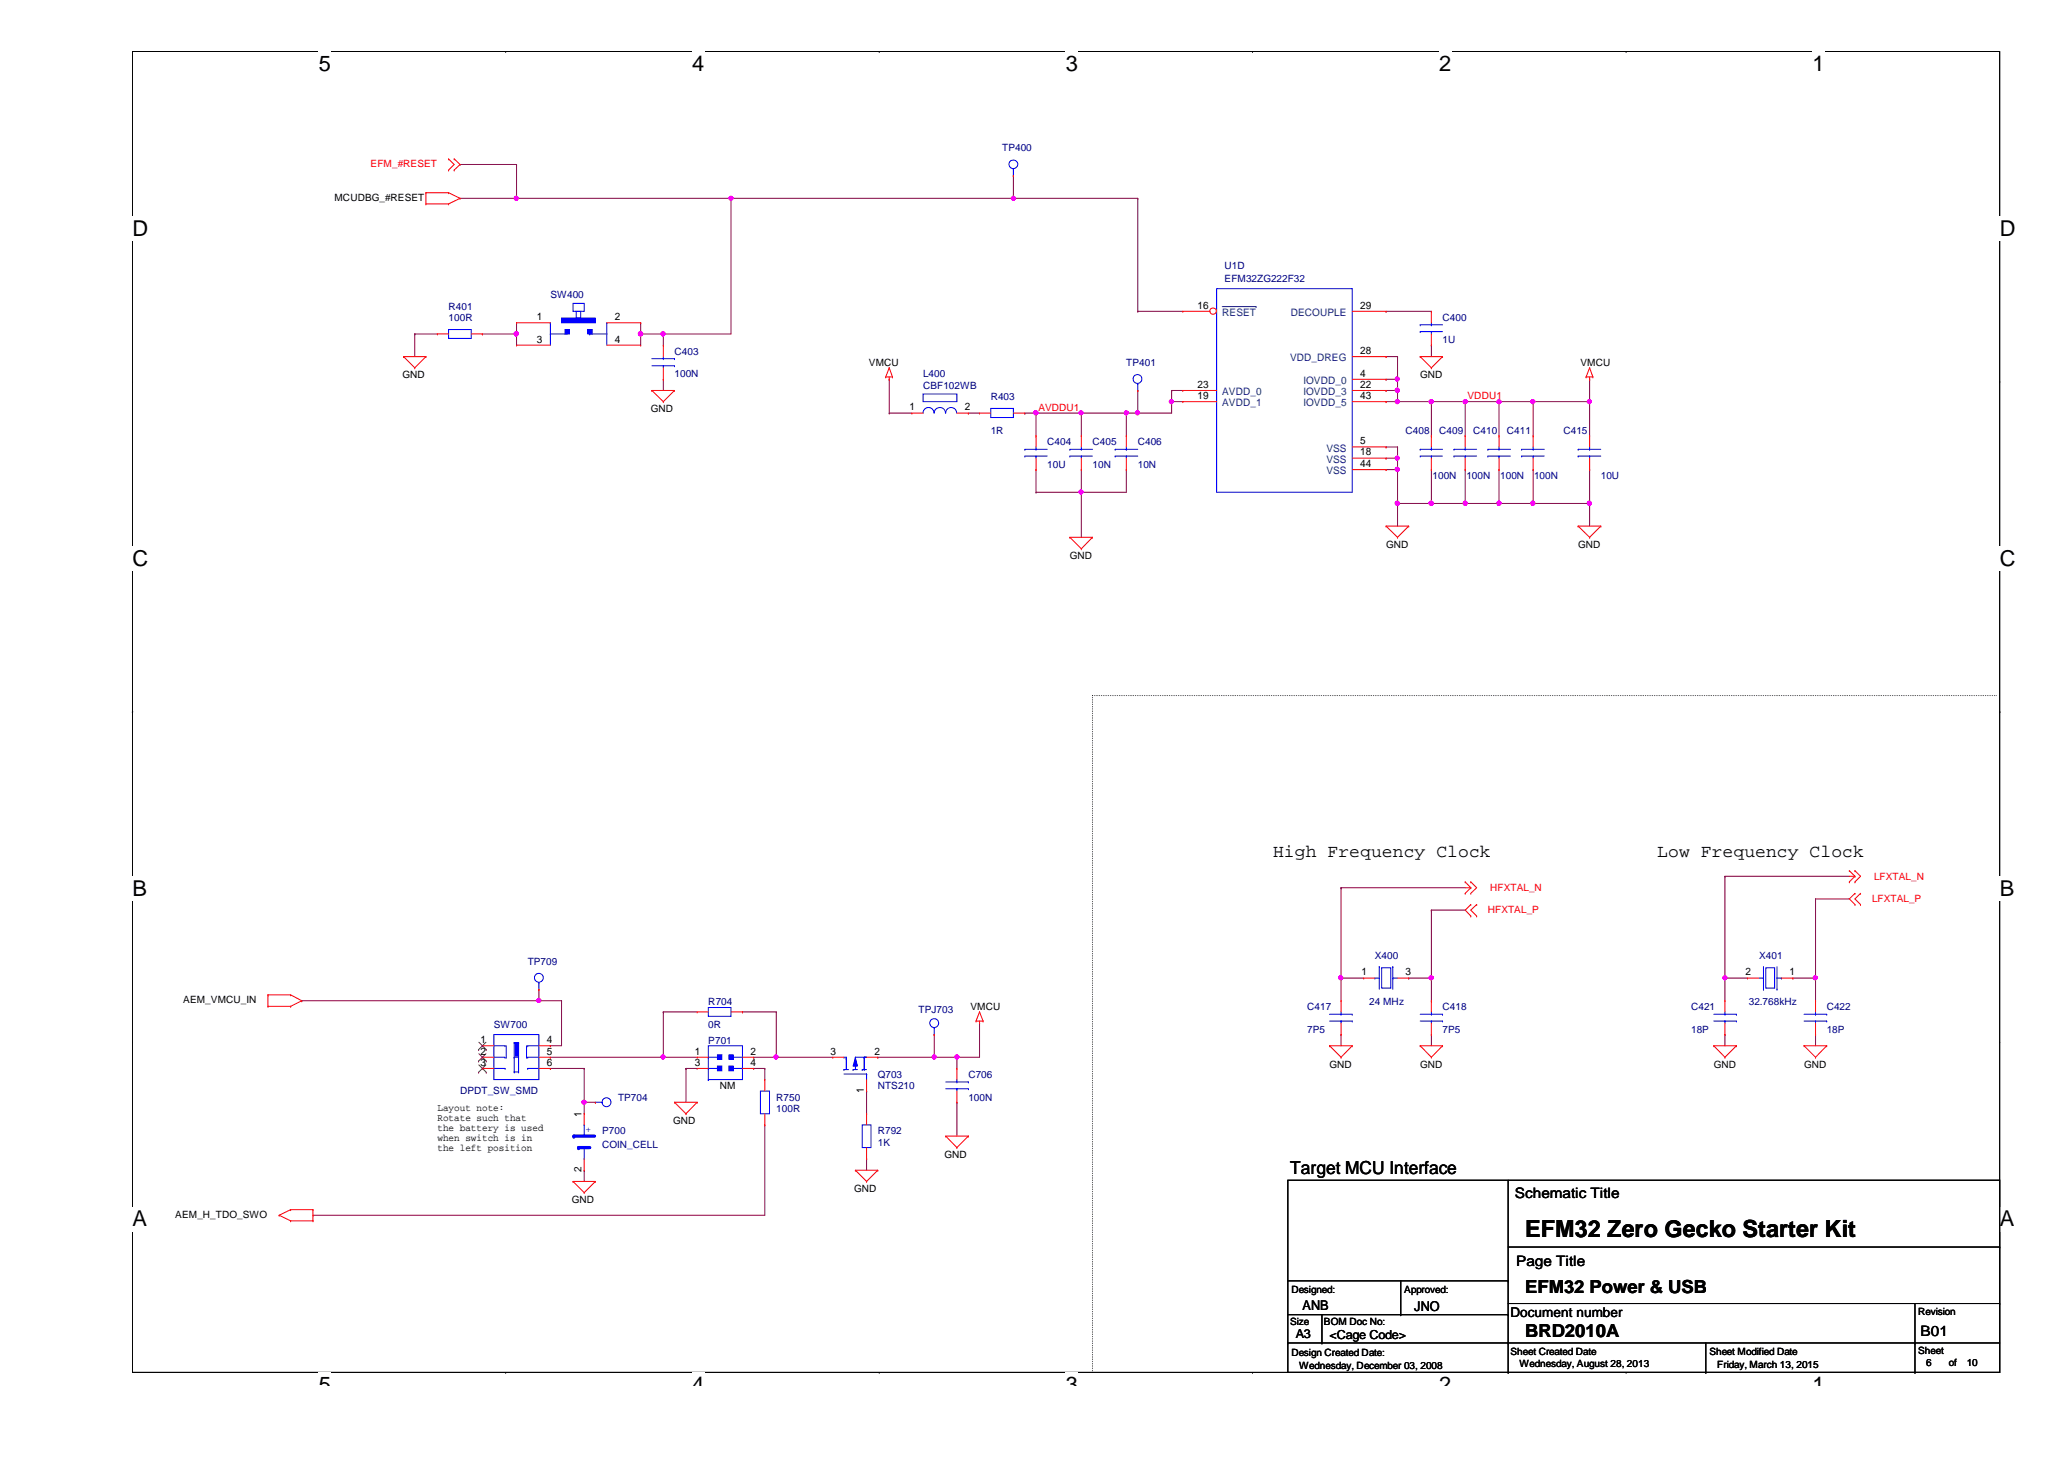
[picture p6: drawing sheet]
<svg xmlns="http://www.w3.org/2000/svg" width="297mm" height="210mm" viewBox="0 0 297 210" stroke-linecap="round" stroke-linejoin="round" font-family="sans-serif">
<path d="M19.1 7.4h268.7v190h-268.7z" fill="none" stroke="#000" stroke-width=".14"/>
<g fill="#fff">
<path d="M45.9 7.4h1.7v3.5h-1.7z"/>
<path d="M45.9 197.4h1.7v2h-1.7z"/>
</g>
<path d="M72.8 7.4h.1M72.8 197.4h.1" fill="none" stroke="#000" stroke-width=".14"/>
<g fill="#fff">
<path d="M99.6 7.4h1.7v3.5h-1.7z"/>
<path d="M99.6 197.4h1.7v2h-1.7z"/>
</g>
<path d="M126.5 7.4h.1M126.5 197.4h.1" fill="none" stroke="#000" stroke-width=".14"/>
<g fill="#fff">
<path d="M153.4 7.4h1.7v3.5h-1.7z"/>
<path d="M153.4 197.4h1.7v2h-1.7z"/>
</g>
<path d="M180.3 7.4h.1M180.3 197.4h.1" fill="none" stroke="#000" stroke-width=".14"/>
<g fill="#fff">
<path d="M207.1 7.4h1.7v3.5h-1.7z"/>
<path d="M207.1 197.4h1.7v2h-1.7z"/>
</g>
<path d="M234 7.4h.1M234 197.4h.1" fill="none" stroke="#000" stroke-width=".14"/>
<g fill="#fff">
<path d="M260.9 7.4h1.7v3.5h-1.7z"/>
<path d="M260.9 197.4h1.7v2h-1.7z"/>
<path d="M19.1 31.2h2.2v3.4h-2.2z"/>
<path d="M287.8 31.2h2.2v3.4h-2.2z"/>
<path d="M19.1 78.7h2.2v3.4h-2.2z"/>
<path d="M287.8 78.7h2.2v3.4h-2.2z"/>
</g>
<path d="M19.1 54.9h.1M287.8 54.9h.1" fill="none" stroke="#000" stroke-width=".14"/>
<g fill="#fff">
<path d="M19.1 126.2h2v3.4h-2z"/>
<path d="M287.8 126.2h2.1v3.4h-2.1z"/>
</g>
<path d="M19.1 102.4h.1M287.8 102.4h.1" fill="none" stroke="#000" stroke-width=".14"/>
<g fill="#fff">
<path d="M19.1 173.7h2v3.4h-2z"/>
<path d="M287.8 173.7h2.1v3.4h-2.1z"/>
</g>
<path d="M19.1 149.9h.1M287.8 149.9h.1" fill="none" stroke="#000" stroke-width=".14"/>
<path d="M157.2 100.1v97.3M157.2 100.1h130.1M287.3 100.1h.1M157.2 197.4h.1" fill="none" stroke="#000" stroke-width=".14" stroke-dasharray="0 .3"/>
<path d="M59.7 48h.1M59.7 48v3.3M92.2 48h.1M92.2 48v1.7M92.2 48h3.3M95.5 48h.1M95.5 48v1.7" fill="none" stroke="#800040" stroke-width=".14"/>
<circle cx="92.2" cy="48" r=".32" fill="#f0f"/>
<circle cx="92.2" cy="48" r=".32" fill="none" stroke="#f0f" stroke-width=".14"/>
<path d="M74.3 48h.1M74.3 48v1.7M92.2 46.4h.1M92.2 46.4v1.6M95.5 54.6h.1M95.5 48h.1M95.5 54.6v1.6M95.5 48h9.7" fill="none" stroke="#800040" stroke-width=".14"/>
<circle cx="95.4" cy="48" r=".31" fill="#f0f"/>
<circle cx="95.4" cy="48" r=".31" fill="none" stroke="#f0f" stroke-width=".14"/>
<path d="M66.2 28.5h8.1M74.3 28.5h.1M59.7 48h.1M59.7 48h3.2M69.4 48h.1M69.4 48h4.9" fill="none" stroke="#800040" stroke-width=".14"/>
<circle cx="74.3" cy="48" r=".31" fill="#f0f"/>
<circle cx="74.3" cy="48" r=".31" fill="none" stroke="#f0f" stroke-width=".14"/>
<path d="M74.3 46.4h.1M74.3 46.4v1.6M193 127.7h.1M193 127.7v13" fill="none" stroke="#800040" stroke-width=".14"/>
<circle cx="193" cy="140.7" r=".3" fill="#f0f"/>
<circle cx="193" cy="140.7" r=".3" fill="none" stroke="#f0f" stroke-width=".14"/>
<g fill="none" stroke="#800040" stroke-width=".14">
<path d="M206 130.9h.1M206 130.9v13.1M193 140.7h.1M193 148.8h.1M193 140.7v3.3M193 148.8v1.7M193 140.7h3.3M202.7 140.7h.1M202.7 140.7h3.3M206 140.7h.1M206 148.8h.1M206 148.8v1.7"/>
<path d="M248.2 148.8h.1M248.2 140.7h.1M248.2 140.7v3.3M248.2 148.8v1.7M261.3 140.7h.1M261.3 148.8h.1M261.3 140.7v3.3M261.3 148.8v1.7"/>
</g>
<circle cx="206" cy="140.7" r=".31" fill="#f0f"/>
<circle cx="206" cy="140.7" r=".31" fill="none" stroke="#f0f" stroke-width=".14"/>
<path d="M261.3 129.3v11.4M261.3 140.7h.1" fill="none" stroke="#800040" stroke-width=".14"/>
<circle cx="261.2" cy="140.7" r=".3" fill="#f0f"/>
<circle cx="261.2" cy="140.7" r=".3" fill="none" stroke="#f0f" stroke-width=".14"/>
<path d="M248.2 126.1h.1M248.2 126.1h17.9M248.2 126.1v14.6M261.3 129.3h.1M261.3 129.3h4.8M248.2 140.7h.1" fill="none" stroke="#800040" stroke-width=".14"/>
<circle cx="248.2" cy="140.7" r=".3" fill="#f0f"/>
<circle cx="248.2" cy="140.7" r=".3" fill="none" stroke="#f0f" stroke-width=".14"/>
<g fill="none" stroke="#800040" stroke-width=".14">
<path d="M168.6 57.8h.1M168.6 57.8v1.6M206 57.8h.1M206 57.8v4.9M210.9 57.8h.1M210.9 57.8v4.9M215.7 57.8h.1M215.7 57.8v4.9M220.6 57.8h.1M220.6 57.8v4.9M155.6 70.8h.1M155.6 70.8h6.5"/>
<path d="M155.6 70.8v6.5M206 67.6h.1M206 67.6v4.8M228.8 72.4h.1M228.8 72.4v3.3M193 127.7h.1M193 127.7h17.9M206 130.9h.1M206 130.9h4.9M248.2 140.7h.1M248.2 140.7h3.3M258 140.7h.1"/>
<path d="M258 140.7h3.3"/>
</g>
<circle cx="228.7" cy="72.4" r=".31" fill="#f0f"/>
<circle cx="228.7" cy="72.4" r=".31" fill="none" stroke="#f0f" stroke-width=".14"/>
<path d="M206 57.8h.1M206 57.8h4.9" fill="none" stroke="#800040" stroke-width=".14"/>
<circle cx="210.9" cy="57.8" r=".3" fill="#f0f"/>
<circle cx="210.9" cy="57.8" r=".3" fill="none" stroke="#f0f" stroke-width=".14"/>
<path d="M149.1 59.4h.1M149.1 59.4h6.5M155.6 59.4h.1M155.6 59.4v3.3M210.9 57.8h.1M210.9 57.8h4.8" fill="none" stroke="#800040" stroke-width=".14"/>
<circle cx="155.6" cy="59.4" r=".3" fill="#f0f"/>
<circle cx="155.6" cy="59.4" r=".3" fill="none" stroke="#f0f" stroke-width=".14"/>
<circle cx="149.1" cy="59.4" r=".31" fill="#f0f"/>
<circle cx="149.1" cy="59.4" r=".31" fill="none" stroke="#f0f" stroke-width=".14"/>
<path d="M162.1 59.4h.1M162.1 59.4v3.3M163.7 56.2h.1M163.7 56.2v3.2" fill="none" stroke="#800040" stroke-width=".14"/>
<circle cx="163.7" cy="59.4" r=".3" fill="#f0f"/>
<circle cx="163.7" cy="59.4" r=".3" fill="none" stroke="#f0f" stroke-width=".14"/>
<path d="M128 54.6h.1M128 59.4h.1M128 59.4h3.2M128 54.6v4.8M139.4 59.4h.1M139.4 59.4h1.6M155.6 59.4h.1M155.6 59.4h6.5M149.1 70.8h.1M149.1 70.8h6.5M162.1 67.6h.1M162.1 67.6v3.2" fill="none" stroke="#800040" stroke-width=".14"/>
<circle cx="155.6" cy="70.8" r=".3" fill="#f0f"/>
<circle cx="155.6" cy="70.8" r=".3" fill="none" stroke="#f0f" stroke-width=".14"/>
<path d="M220.6 57.8h.1M220.6 57.8h8.2M149.1 67.6h.1M149.1 67.6v3.2M155.6 67.6h.1M155.6 67.6v3.2M206 72.4h.1M210.9 67.6h.1M210.9 67.6v4.8h-4.9" fill="none" stroke="#800040" stroke-width=".14"/>
<circle cx="210.9" cy="72.4" r=".31" fill="#f0f"/>
<circle cx="210.9" cy="72.4" r=".31" fill="none" stroke="#f0f" stroke-width=".14"/>
<path d="M215.7 67.6h.1M215.7 72.4h.1M215.7 67.6v4.8M215.7 72.4h4.9" fill="none" stroke="#800040" stroke-width=".14"/>
<circle cx="220.6" cy="72.4" r=".31" fill="#f0f"/>
<circle cx="220.6" cy="72.4" r=".31" fill="none" stroke="#f0f" stroke-width=".14"/>
<circle cx="215.7" cy="72.4" r=".31" fill="#f0f"/>
<circle cx="215.7" cy="72.4" r=".31" fill="none" stroke="#f0f" stroke-width=".14"/>
<path d="M228.8 54.6h.1M228.8 54.6v3.2M220.6 67.6h.1M220.6 72.4h.1M220.6 67.6v4.8M220.6 72.4h8.2" fill="none" stroke="#800040" stroke-width=".14"/>
<circle cx="228.7" cy="57.8" r=".3" fill="#f0f"/>
<circle cx="228.7" cy="57.8" r=".3" fill="none" stroke="#f0f" stroke-width=".14"/>
<path d="M201.1 72.4h.1M201.1 72.4h4.9" fill="none" stroke="#800040" stroke-width=".14"/>
<circle cx="206" cy="72.4" r=".32" fill="#f0f"/>
<circle cx="206" cy="72.4" r=".32" fill="none" stroke="#f0f" stroke-width=".14"/>
<circle cx="201.1" cy="72.4" r=".31" fill="#f0f"/>
<circle cx="201.1" cy="72.4" r=".31" fill="none" stroke="#f0f" stroke-width=".14"/>
<path d="M215.7 57.8h.1M215.7 57.8h4.9" fill="none" stroke="#800040" stroke-width=".14"/>
<circle cx="220.6" cy="57.8" r=".3" fill="#f0f"/>
<circle cx="220.6" cy="57.8" r=".3" fill="none" stroke="#f0f" stroke-width=".14"/>
<circle cx="215.7" cy="57.8" r=".3" fill="#f0f"/>
<circle cx="215.7" cy="57.8" r=".3" fill="none" stroke="#f0f" stroke-width=".14"/>
<path d="M162.1 59.4h.1M162.1 59.4h1.6" fill="none" stroke="#800040" stroke-width=".14"/>
<circle cx="162.1" cy="59.4" r=".3" fill="#f0f"/>
<circle cx="162.1" cy="59.4" r=".3" fill="none" stroke="#f0f" stroke-width=".14"/>
<g fill="none" stroke="#800040" stroke-width=".14">
<path d="M105.2 28.5h.1M105.2 28.5v19.5M105.2 28.5h58.5M145.8 25.3h.1M145.8 28.5h.1M145.8 25.3v3.2M163.7 28.5h.1M163.7 28.5v16.3M147.5 59.4h.1M147.5 59.4h1.6M149.1 59.4h.1M149.1 59.4v3.3"/>
<path d="M163.7 59.4h.1M163.7 59.4h4.9M168.6 56.2h.1M168.6 56.2v1.6M228.8 57.8h.1M228.8 57.8v4.9M210.9 72.4h.1M210.9 72.4h4.8M228.8 67.6h.1M228.8 67.6v4.8"/>
</g>
<circle cx="145.8" cy="28.5" r=".3" fill="#f0f"/>
<circle cx="145.8" cy="28.5" r=".3" fill="none" stroke="#f0f" stroke-width=".14"/>
<path d="M201.1 67.6h.1M201.1 64.3h.1M201.1 65.9h.1M201.1 64.3v8.1" fill="none" stroke="#800040" stroke-width=".14"/>
<circle cx="201.1" cy="67.5" r=".3" fill="#f0f"/>
<circle cx="201.1" cy="67.5" r=".3" fill="none" stroke="#f0f" stroke-width=".14"/>
<circle cx="201.1" cy="65.9" r=".3" fill="#f0f"/>
<circle cx="201.1" cy="65.9" r=".3" fill="none" stroke="#f0f" stroke-width=".14"/>
<g fill="none" stroke="#800040" stroke-width=".14">
<path d="M199.5 44.8h.1M199.5 57.8h.1M199.5 56.2h.1M199.5 44.8h6.5M199.5 57.8h6.5M199.5 56.2h1.6M201.1 56.2h.1M201.1 57.8h.1M201.1 56.2v1.6M206 49.7h.1M206 49.7v1.6M199.5 64.3h.1"/>
<path d="M199.5 67.6h.1M199.5 65.9h.1M199.5 64.3h1.6M199.5 67.6h1.6M199.5 65.9h1.6M201.1 72.4h.1M201.1 72.4v3.3"/>
</g>
<circle cx="206" cy="57.8" r=".31" fill="#f0f"/>
<circle cx="206" cy="57.8" r=".31" fill="none" stroke="#f0f" stroke-width=".14"/>
<circle cx="201.1" cy="57.8" r=".3" fill="#f0f"/>
<circle cx="201.1" cy="57.8" r=".3" fill="none" stroke="#f0f" stroke-width=".14"/>
<path d="M201.1 54.6h.1M201.1 54.6v1.6" fill="none" stroke="#800040" stroke-width=".14"/>
<circle cx="201.1" cy="56.1" r=".31" fill="#f0f"/>
<circle cx="201.1" cy="56.1" r=".31" fill="none" stroke="#f0f" stroke-width=".14"/>
<circle cx="201.1" cy="54.5" r=".3" fill="#f0f"/>
<circle cx="201.1" cy="54.5" r=".3" fill="none" stroke="#f0f" stroke-width=".14"/>
<path d="M163.7 44.8h.1M163.7 44.8h6.5M168.6 57.8h.1M168.6 57.8h1.6M199.5 54.6h.1M199.5 51.3h.1M199.5 51.3h1.6M201.1 51.3h.1M201.1 51.3v3.3h-1.6" fill="none" stroke="#800040" stroke-width=".14"/>
<circle cx="168.6" cy="57.8" r=".3" fill="#f0f"/>
<circle cx="168.6" cy="57.8" r=".3" fill="none" stroke="#f0f" stroke-width=".14"/>
<path d="M168.6 56.2h.1M168.6 56.2h1.6M134.5 148.8h.1M134.5 148.8v3.3M137.7 152.1h.1M137.7 152.1v1.6M141 147.2h.1M141 147.2v4.9h-3.3" fill="none" stroke="#800040" stroke-width=".14"/>
<circle cx="134.5" cy="152.1" r=".3" fill="#f0f"/>
<circle cx="134.5" cy="152.1" r=".3" fill="none" stroke="#f0f" stroke-width=".14"/>
<path d="M84.1 158.6h.1M84.1 158.6v1.6M134.5 152.1h.1M134.5 152.1h3.2M84.1 168.4h.1M84.1 168.4v1.6" fill="none" stroke="#800040" stroke-width=".14"/>
<circle cx="137.7" cy="152.1" r=".3" fill="#f0f"/>
<circle cx="137.7" cy="152.1" r=".3" fill="none" stroke="#f0f" stroke-width=".14"/>
<path d="M95.5 152.1h.1M95.5 152.1h4.8M106.8 145.6h.1M106.8 145.6h4.9M111.7 145.6h.1M111.7 145.6v6.5" fill="none" stroke="#800040" stroke-width=".14"/>
<circle cx="111.7" cy="152.1" r=".3" fill="#f0f"/>
<circle cx="111.7" cy="152.1" r=".3" fill="none" stroke="#f0f" stroke-width=".14"/>
<path d="M95.5 145.6h.1M95.5 145.6h4.8M95.5 145.6v6.5" fill="none" stroke="#800040" stroke-width=".14"/>
<circle cx="95.4" cy="152.1" r=".3" fill="#f0f"/>
<circle cx="95.4" cy="152.1" r=".3" fill="none" stroke="#f0f" stroke-width=".14"/>
<g fill="none" stroke="#800040" stroke-width=".14">
<path d="M43.4 144h.1M43.4 144h34.2M79.2 150.5h.1M79.2 152.1h.1M79.2 153.7h.1M79.2 153.7h4.9M79.2 150.5h1.6M79.2 152.1h16.3M84.1 153.7h.1M84.1 153.7v4.9M98.7 153.7h.1M98.7 153.7h1.6"/>
<path d="M98.7 153.7v4.9M108.5 153.7h.1M108.5 152.1h.1M108.5 153.7h1.6M108.5 152.1h11.3M110.1 153.7h.1M110.1 153.7v1.6M111.7 152.1h.1M124.7 157h.1M124.7 157v3.2M126.3 152.1h.1M126.3 152.1h8.2"/>
<path d="M137.7 158.6h.1M137.7 158.6v4.8M110.1 161.8h.1M110.1 161.8v13M124.7 166.7h.1M124.7 166.7v1.7"/>
</g>
<circle cx="77.6" cy="143.9" r=".3" fill="#f0f"/>
<circle cx="77.6" cy="143.9" r=".3" fill="none" stroke="#f0f" stroke-width=".14"/>
<path d="M84.1 158.6h.1M84.1 158.6h1.6" fill="none" stroke="#800040" stroke-width=".14"/>
<circle cx="84.1" cy="158.6" r=".31" fill="#f0f"/>
<circle cx="84.1" cy="158.6" r=".31" fill="none" stroke="#f0f" stroke-width=".14"/>
<g fill="none" stroke="#800040" stroke-width=".14">
<path d="M66.2 23.7h.1M66.2 23.7h8.1M74.3 23.7h.1M74.3 28.5h.1M74.3 23.7v4.8M74.3 28.5h30.9M77.6 142.3h.1M77.6 144h.1M77.6 142.3v1.7M77.6 144h3.2M80.8 144h.1M80.8 144v6.5"/>
<path d="M45 174.8h.1M45 174.8h65.1"/>
</g>
<circle cx="105.2" cy="28.5" r=".3" fill="#f0f"/>
<circle cx="105.2" cy="28.5" r=".3" fill="none" stroke="#f0f" stroke-width=".14"/>
<circle cx="74.3" cy="28.5" r=".3" fill="#f0f"/>
<circle cx="74.3" cy="28.5" r=".3" fill="none" stroke="#f0f" stroke-width=".14"/>
<g fill="none" stroke="#f00" stroke-width=".14">
<path d="M61.3 29.3h.1M61.3 27.7h.1M61.3 27.7h3.3M61.3 29.3h3.3M61.3 27.7v1.6M64.6 27.7h.1M64.6 29.3h.1M64.6 22.9h.1M64.6 24.5h.1M64.6 27.7l1.6 .8M64.6 22.9l.8 .8-.8 .8M65.4 22.9h.1"/>
<path d="M65.4 24.5h.1M65.4 22.9l.8 .8-.8 .8M66.2 28.5h.1M66.2 28.5l-1.6 .8M145.8 25.3h.1M58.1 51.3h.1M58.1 51.3h3.2M58.1 51.3l1.6 1.6M59.7 52.9h.1M61.3 51.3h.1M61.3 51.3l-1.6 1.6M62.9 48h.1"/>
<path d="M62.9 48h1.7M67.8 48h1.6M69.4 48h.1M93.8 56.2h.1M93.8 56.2h3.3M93.8 56.2l1.7 1.6M95.5 57.8h.1M97.1 56.2h.1M97.1 56.2l-1.6 1.6M127.5 54.2h.1M127.5 54.2h.9M128 54.6h.1"/>
<path d="M128 52.9h.1M128 54.2v.4M128 52.9l.4 1.3M128 52.9l-.5 1.3M128.4 54.2h.1M204.4 51.3h.1M204.4 51.3h3.2M204.4 51.3l1.6 1.6M206 52.9h.1M206 44.8h.1M206 49.7h.1M206 44.8v1.6"/>
<path d="M206 48v1.7M207.6 51.3h.1M207.6 51.3l-1.6 1.6M228.3 54.2h.1M228.3 54.2h.9M228.8 54.6h.1M228.8 52.9h.1M228.8 54.2v.4M228.8 52.9l.4 1.3M228.8 52.9l-.5 1.3M229.2 54.2h.1M149.1 62.7h.1"/>
<path d="M149.1 67.6h.1M149.1 62.7v1.6M149.1 65.9v1.7M154 77.3h.1M154 77.3h3.2M154 77.3l1.6 1.7M155.6 79h.1M157.2 77.3h.1M157.2 77.3l-1.6 1.7M199.5 75.7h.1M199.5 75.7h3.2M199.5 75.7l1.6 1.6"/>
<path d="M201.1 77.3h.1M202.7 75.7h.1M202.7 75.7l-1.6 1.6M206 62.7h.1M206 67.6h.1M206 62.7v1.6M206 65.9v1.7M220.6 62.7h.1M220.6 67.6h.1M220.6 62.7v1.6M220.6 65.9v1.7M227.1 75.7h.1"/>
<path d="M227.1 75.7h3.3M227.1 75.7l1.7 1.6M228.8 77.3h.1M228.8 62.7h.1M228.8 67.6h.1M228.8 62.7v1.6M228.8 65.9v1.7M230.4 75.7h.1M230.4 75.7l-1.6 1.6M210.9 126.9h.1M210.9 128.5h.1M210.9 126.9l.8 .8"/>
<path d="M210.9 127.7h.8M211.7 131.8h.1M211.7 130.1h.1M211.7 126.9h.1M211.7 128.5h.1M211.7 127.7h.1M211.7 130.1l-.8 .8 .8 .9M211.7 126.9l.8 .8-.8 .8M211.7 127.7l-.8 .8M212.5 131.8h.1M212.5 130.1h.1M212.5 130.1l-.8 .8 .8 .9"/>
<path d="M266.1 125.3h.1M266.1 126.9h.1M266.1 125.3l.9 .8M266.1 126.1h.9M267 130.1h.1M267 128.5h.1M267 125.3h.1M267 126.9h.1M267 126.1h.1M267 128.5l-.9 .8 .9 .8M267 125.3l.8 .8-.8 .8M267 126.1l-.9 .8"/>
<path d="M267.8 130.1h.1M267.8 128.5h.1M267.8 128.5l-.8 .8 .8 .8M38.6 144.8h.1M38.6 143.1h.1M38.6 143.1h3.2M38.6 144.8h3.2M38.6 143.1v1.7M41.8 143.1h.1M41.8 144.8h.1M41.8 143.1l1.6 .9M43.4 144h.1"/>
<path d="M43.4 144l-1.6 .8M77.6 142.3h.1M97.1 158.6h.1M97.1 158.6h3.2M97.1 158.6l1.6 1.6M100.3 158.6h.1M100.3 158.6l-1.6 1.6M110.1 155.3h.1M110.1 155.3v1.7M140.5 146.9h.1M140.5 146.9h1M141 147.2h.1"/>
<path d="M141 145.6h.1M141 146.9v.3M141 145.6l-.5 1.3M141 145.6l.5 1.3M141.5 146.9h.1M191.3 150.5h.1M191.3 150.5h3.3M191.3 150.5l1.7 1.6M193 152.1h.1M194.6 150.5h.1M194.6 150.5l-1.6 1.6M204.4 150.5h.1"/>
<path d="M204.4 150.5h3.2M204.4 150.5l1.6 1.6M206 152.1h.1M207.6 150.5h.1M207.6 150.5l-1.6 1.6M246.6 150.5h.1M246.6 150.5h3.3M246.6 150.5l1.6 1.6M248.2 152.1h.1M248.2 144h.1M248.2 148.8h.1M248.2 144v1.6"/>
<path d="M248.2 147.2v1.6M249.9 150.5h.1M249.9 150.5l-1.7 1.6M251.5 140.7h.1M251.5 140.7h1.7M256.4 140.7h1.6M258 140.7h.1M259.6 150.5h.1M259.6 150.5h3.3M259.6 150.5l1.7 1.6M261.3 152.1h.1M262.9 150.5h.1"/>
<path d="M262.9 150.5l-1.6 1.6M40.2 174.8h.1M40.2 174.8l1.6 .8M41.8 175.6h.1M41.8 174h.1M41.8 175.6h3.2M41.8 174l-1.6 .8M41.8 174h3.2M45 174h.1M45 175.6h.1M45 174v1.6M82.5 170h.1"/>
<path d="M82.5 170h3.2M82.5 170l1.6 1.6M84.1 171.6h.1M85.7 170h.1M85.7 170l-1.6 1.6M98.7 160.2h.1M110.1 161.8h.1M110.1 160.2v1.6M123.1 168.4h.1M123.1 168.4h3.2M123.1 168.4l1.6 1.6M124.7 170h.1"/>
<path d="M126.3 168.4h.1M126.3 168.4l-1.6 1.6M136.1 163.4h.1M136.1 163.4h3.3M136.1 163.4l1.6 1.7M137.7 165.1h.1M139.4 163.4h.1M139.4 163.4l-1.7 1.7"/>
</g>
<g fill="none" stroke="#000" stroke-width=".14">
<path d="M185.3 169.8h102.5v27.6h-102.5zM217 179.4h70.8M217 169.8v27.6M287.8 179.4h.1M185.3 193.2h.1M185.3 193.2h102.5M185.3 189.1h31.7M185.3 184.3h31.7M190.2 193.2h.1M190.2 189.1v4.1M201.6 189.1h.1M201.6 184.3v4.8"/>
<path d="M217 193.2h.1M217 197.4h.1M217 189.1h.1M217 184.3h.1M217 187.5h70.8M245.5 197.4h.1M245.5 193.2v4.2M275.6 193.2h.1M275.6 197.4h.1M275.6 187.5v9.9M287.8 187.5h.1"/>
</g>
<g fill="none" stroke="#00f" stroke-width=".14">
<path d="M145.8 24.3h.1M145.8 24.3v1M64.6 47.4h3.2v1.3h-3.2zM204.4 46.7h.1M204.4 47.7h.1M204.4 46.7h3.2M204.4 47.7h3.2M206 47.7h.1M206 46.7h.1M206 46.4v.3M206 47.7v.3M147.5 64.6h.1"/>
<path d="M147.5 65.6h.1M147.5 64.6h3.2M147.5 65.6h3.2M149.1 65.6h.1M149.1 64.6h.1M149.1 64.3v.3M149.1 65.6v.3M204.4 64.6h.1M204.4 65.6h.1M204.4 64.6h3.2M204.4 65.6h3.2M206 65.6h.1"/>
<path d="M206 64.6h.1M206 64.3v.3M206 65.6v.3M219 64.6h.1M219 65.6h.1M219 64.6h3.3M219 65.6h3.3M220.6 65.6h.1M220.6 64.6h.1M220.6 64.3v.3M220.6 65.6v.3M227.1 64.6h.1"/>
<path d="M227.1 65.6h.1M227.1 64.6h3.3M227.1 65.6h3.3M228.8 65.6h.1M228.8 64.6h.1M228.8 64.3v.3M228.8 65.6v.3M253.8 139.1v3.2M254.1 139.2h1.3v3h-1.3zM255.7 139.1v3.2M77.6 141.4h.1M77.6 141.4v.9"/>
<path d="M101.9 150.5h4.9v4.8h-4.9zM109.4 157h1.3v3.2h-1.3zM246.6 145.9h3.3M246.6 146.9h3.3M248.2 146.9h.1M248.2 145.9h.1M248.2 145.6v.3M248.2 146.9v.3M249.9 145.9h.1M249.9 146.9h.1M253.2 140.7h.6M253.8 142.3h.1"/>
<path d="M253.8 140.7h.1M255.7 142.3h.1M255.7 140.7h.7M256.4 140.7h.1"/>
<circle cx="145.8" cy="23.6" r=".63"/>
<circle cx="77.6" cy="140.7" r=".64"/>
</g>
<path d="M103.3 153.4h.6v.7h-.6z" fill-rule="evenodd" fill="#00f"/>
<path d="M101.9 153.7h.1M101.9 153.7h1.4M103.3 153.4h.6v.7h-.6z" fill="none" stroke="#00f" stroke-width=".14"/>
<path d="M103.3 151.8h.6v.6h-.6z" fill-rule="evenodd" fill="#00f"/>
<path d="M101.9 152.1h.1M101.9 152.1h1.4M103.3 151.8h.6v.6h-.6z" fill="none" stroke="#00f" stroke-width=".14"/>
<path d="M104.9 153.4h.6v.7h-.6z" fill-rule="evenodd" fill="#00f"/>
<path d="M104.9 153.4h.6v.7h-.6zM105.5 153.7h1.3M106.8 153.7h.1" fill="none" stroke="#00f" stroke-width=".14"/>
<path d="M104.9 151.8h.6v.6h-.6z" fill-rule="evenodd" fill="#00f"/>
<g fill="none" stroke="#00f" stroke-width=".14">
<path d="M209.3 64.6h.1M209.3 65.6h.1M209.3 64.6h3.2M209.3 65.6h3.2M210.9 65.6h.1M210.9 64.6h.1M210.9 64.3v.3M210.9 65.6v.3M101.9 144.9h3.3v1.3h-3.3zM101.9 155.3h.1M104.9 151.8h.6v.6h-.6zM105.5 152.1h1.3"/>
<path d="M106.8 152.1h.1M121.5 153.9h.1M121.5 153.9h.6M121.5 154.5h3.2M121.8 152.2h.1M121.8 152.1h.1M121.8 152.1v1.8M123.1 152.1h.1M123.1 152.1v.8M124.4 152.1h.1M124.4 153.7h.1M124.4 153.9h.1"/>
<path d="M124.4 152.1h.3M124.4 152.1v1.8M124.7 154.5h.1M134.5 147.9h.1M134.5 147.9v.9"/>
<circle cx="134.4" cy="147.2" r=".64"/>
</g>
<g fill="none" stroke="#f00" stroke-width=".14">
<path d="M210.9 62.7h.1M210.9 67.6h.1M210.9 62.7v1.6M210.9 65.9v1.7M100.3 152.1h.1M100.3 153.7h.1M100.3 145.6h.1M100.3 152.1h1.6M100.3 153.7h1.6M100.3 145.6h1.6M105.2 145.6h1.6M106.8 145.6h.1"/>
<path d="M106.8 152.1h1.7M106.8 153.7h1.7M108.5 152.1h.1M108.5 153.7h.1M134.5 148.8h.1"/>
</g>
<path d="M123.1 152.2l.3 1.2h-.6z" fill="#00f"/>
<g fill="none" stroke="#00f" stroke-width=".14">
<path d="M142.6 58.8h3.2v1.3h-3.2zM160.5 64.6h.1M160.5 65.6h.1M160.5 64.6h3.2M160.5 65.6h3.2M162.1 65.6h.1M162.1 64.6h.1M162.1 64.3v.3M162.1 65.6v.3M74 154.2h.1M74 150h.1M74 152.1h.1"/>
<path d="M74 152.1h.6M74 154.2h.6M74 150v4.2M74 150h.6M74.6 154.2h.1M74.6 150h.1M74.6 150v4.2M121.5 152.1h.1M121.5 152.1h.3M122.8 153.9h.1M122.8 153.9h.6M123.1 152.2l.3 1.2h-.6z"/>
<path d="M123.1 153.2h.1M123.1 152.1h.1M123.1 153.2v.7M123.1 152.1h1.6M124.1 153.9h.1M124.1 153.9h.6M124.7 154.5h.1M124.7 154.5v.8"/>
</g>
<g fill="none" stroke="#f00" stroke-width=".14">
<path d="M141 59.4h.1M141 59.4h1.6M145.8 59.4h1.7M147.5 59.4h.1M162.1 62.7h.1M162.1 67.6h.1M162.1 62.7v1.6M162.1 65.9v1.7M119.8 152.1h.1M119.8 152.1h1.7M124.7 157h.1M124.7 155.3v1.7"/>
<path d="M124.7 152.1h1.6M126.3 152.1h.1"/>
</g>
<path d="M74.2 150.2h.3v1.7h-.3z" fill-rule="evenodd" fill="#00f"/>
<g fill="none" stroke="#00f" stroke-width=".14">
<path d="M163.7 55.2h.1M163.7 55.2v1M175.1 41.5h19.5v29.3h-19.5zM154 64.6h.1M154 65.6h.1M154 64.6h3.2M154 65.6h3.2M155.6 65.6h.1M155.6 64.6h.1M155.6 64.3v.3M155.6 65.6v.3M214.1 64.6h.1"/>
<path d="M214.1 65.6h.1M214.1 64.6h3.3M214.1 65.6h3.3M215.7 65.6h.1M215.7 64.6h.1M215.7 64.3v.3M215.7 65.6v.3M198.5 139.1h.1M198.5 139.1v3.2M198.8 139.2h1.4v3h-1.4zM200.4 139.1h.1M200.4 139.1v3.2"/>
<path d="M71.1 148.8h6.5v6.5h-6.5zM71.1 153.7h1.6M71.1 152.1h1.6M71.1 150.5h1.6M72.7 150.5h.1M72.7 152.1h.1M72.7 153.7h.1M72.9 152.1h.1M72.9 150.5v1.6M74.2 150.2h.3v1.7h-.3zM75.8 152.1h.1M75.8 150.5v1.6"/>
<path d="M75.9 153.7h.1M75.9 152.1h.1M75.9 150.5h.1M75.9 153.7h1.7M75.9 152.1h1.7M75.9 150.5h1.7M85.7 158.6h1M86.7 158.6h.1M136.1 155.7h3.3M136.1 156.6h3.3M137.7 156.6h.1M137.7 155.7h.1"/>
<path d="M137.7 155.3v.4M137.7 156.6v.4M139.4 155.7h.1M139.4 156.6h.1M197.9 140.7h.1M197.9 140.7h.6M200.4 140.7h.1M200.4 140.7h.7M204.4 145.9h3.2M204.4 146.9h3.2M206 146.9h.1M206 145.9h.1"/>
<path d="M206 145.6v.3M206 146.9v.3M207.6 145.9h.1M207.6 146.9h.1M124.1 161.8h1.2v3.3h-1.2z"/>
<circle cx="163.7" cy="54.5" r=".64"/>
<circle cx="87.3" cy="158.6" r=".64"/>
</g>
<g fill="none" stroke="#f00" stroke-width=".14">
<path d="M163.7 56.2h.1M194.6 44.8h4.9M199.5 44.8h.1M155.6 62.7h.1M155.6 67.6h.1M155.6 62.7v1.6M155.6 65.9v1.7M215.7 62.7h.1M215.7 67.6h.1M215.7 62.7v1.6M215.7 65.9v1.7M69.4 150.5h.1"/>
<path d="M69.4 152.1h.1M69.4 153.7h.1M69.4 150.5h1.7M69.4 152.1h1.7M69.4 153.7h1.7M77.6 150.5h1.6M77.6 152.1h1.6M77.6 153.7h1.6M79.2 150.5h.1M79.2 152.1h.1M79.2 153.7h.1M85.7 158.6h.1"/>
<path d="M137.7 153.7h.1M137.7 158.6h.1M137.7 153.7v1.6M137.7 157v1.6M196.3 140.7h.1M196.3 140.7h1.6M201.1 140.7h1.6M202.7 140.7h.1M206 144h.1M206 148.8h.1M206 144v1.6M206 147.2v1.6"/>
<path d="M124.7 166.7h.1M124.7 160.2h.1M124.7 160.2v1.6M124.7 165.1v1.6"/>
</g>
<path d="M68.9 151h.1M68.9 152.7h.1M68.9 154.3h.1M68.9 149.9l1.1 1.1M68.9 151.6l1.1 1.1M68.9 153.2l1.1 1.1M69.9 149.9l-1 1.1M69.9 151.6l-1 1.1M69.9 153.2l-1 1.1M70 151h.1M70 152.7h.1M70 154.3h.1" fill="none" stroke="#804000" stroke-width=".14"/>
<circle cx="174.6" cy="44.8" r=".46" fill="#fff"/>
<g fill="none" stroke="#f00" stroke-width=".14">
<path d="M131.2 59.4h.1M131.2 59.4h1.6M137.7 59.4h1.7M139.4 59.4h.1M170.2 44.8h.1M170.2 56.2h.1M170.2 57.8h.1M170.2 44.8h3.9M170.2 56.2h4.9M170.2 57.8h4.9M194.6 56.2h4.9M194.6 57.8h4.9"/>
<path d="M194.6 51.3h4.9M194.6 54.6h4.9M199.5 51.3h.1M199.5 54.6h.1M199.5 56.2h.1M199.5 57.8h.1M194.6 64.3h4.9M194.6 65.9h4.9M194.6 67.6h4.9M199.5 64.3h.1M199.5 65.9h.1M199.5 67.6h.1"/>
<circle cx="174.6" cy="44.8" r=".46"/>
</g>
<path d="M175.9 44.1h4.9M180.8 44.1h.1" fill="none" stroke="#004080" stroke-width=".14"/>
<path d="M132.8 56.7h4.9v1.1h-4.9zM132.8 59.4a.78 .78 0 0 1 .8-.8 .78 .78 0 0 1 .8 .8M134.5 59.4a.8 .8 0 0 1 .8-.8 .8 .8 0 0 1 .8 .8M136.1 59.4a.78 .78 0 0 1 .8-.8 .78 .78 0 0 1 .8 .8" fill="none" stroke="#00f" stroke-width=".14"/>
<path d="M80.8 45.8h4.9v.6h-4.9z" fill-rule="evenodd" fill="#00f"/>
<path d="M80.8 45.8h4.9v.6h-4.9zM82.5 43.6h1.6v1.2h-1.6zM82.9 44.8h.7v1h-.7z" fill="none" stroke="#00f" stroke-width=".14"/>
<path d="M84.6 47.4h.6v.6h-.6z" fill-rule="evenodd" fill="#00f"/>
<path d="M84.6 47.4h.6v.6h-.6z" fill="none" stroke="#00f" stroke-width=".14"/>
<path d="M81.3 47.4h.7v.6h-.7z" fill-rule="evenodd" fill="#00f"/>
<g fill="none" stroke="#00f" stroke-width=".14">
<path d="M79.2 48h.1M79.2 46.4h.1M79.2 48h2.4M79.2 46.4v3.3M81.3 47.4h.7v.6h-.7zM84.9 48h.1M84.9 48h2.4M87.3 46.4h.1M87.3 46.4v3.3M93.8 51.6h3.3M93.8 52.6h3.3M95.5 52.6h.1"/>
<path d="M95.5 51.6h.1M95.5 51.3v.3M95.5 52.6v.3M97.1 51.6h.1M97.1 52.6h.1M191.3 145.9h3.3M191.3 146.9h3.3M193 146.9h.1M193 145.9h.1M193 145.6v.3M193 146.9v.3M194.6 145.9h.1"/>
<path d="M194.6 146.9h.1M259.6 145.9h3.3M259.6 146.9h3.3M261.3 146.9h.1M261.3 145.9h.1M261.3 145.6v.3M261.3 146.9v.3M262.9 145.9h.1M262.9 146.9h.1"/>
</g>
<g fill="none" stroke="#f00" stroke-width=".14">
<path d="M74.3 46.4h.1M74.3 49.7h.1M74.3 46.4h4.9M74.3 49.7h4.9M87.3 46.4h4.9M87.3 49.7h4.9M92.2 46.4h.1M92.2 49.7h.1M95.5 49.7h.1M95.5 54.6h.1M95.5 49.7v1.6M95.5 52.9v1.7"/>
<path d="M193 144h.1M193 148.8h.1M193 144v1.6M193 147.2v1.6M261.3 144h.1M261.3 148.8h.1M261.3 144v1.6M261.3 147.2v1.6"/>
</g>
<path d="M82.6 163.4h3" fill="none" stroke="#00f" stroke-width=".47"/>
<circle cx="82.6" cy="163.4" r=".23" fill="#00f"/>
<path d="M83.3 165.1h1.6" fill="none" stroke="#00f" stroke-width=".47"/>
<circle cx="83.3" cy="165.1" r=".23" fill="#00f"/>
<path d="M84.1 161.8h.1M84.1 166.7h.1M84.1 161.8v1.6M84.1 165.3v1.4" fill="none" stroke="#00f" stroke-width=".14"/>
<path d="M84.1 160.2h.1M84.1 168.4h.1M84.1 160.2v1.6M84.1 166.7v1.7" fill="none" stroke="#f00" stroke-width=".14"/>
<circle cx="92.2" cy="48" r=".32" fill="#f0f"/>
<circle cx="92.2" cy="48" r=".32" fill="none" stroke="#f0f" stroke-width=".14"/>
<circle cx="95.4" cy="48" r=".31" fill="#f0f"/>
<circle cx="95.4" cy="48" r=".31" fill="none" stroke="#f0f" stroke-width=".14"/>
<circle cx="74.3" cy="48" r=".31" fill="#f0f"/>
<circle cx="74.3" cy="48" r=".31" fill="none" stroke="#f0f" stroke-width=".14"/>
<circle cx="193" cy="140.7" r=".3" fill="#f0f"/>
<circle cx="193" cy="140.7" r=".3" fill="none" stroke="#f0f" stroke-width=".14"/>
<circle cx="206" cy="140.7" r=".31" fill="#f0f"/>
<circle cx="206" cy="140.7" r=".31" fill="none" stroke="#f0f" stroke-width=".14"/>
<circle cx="261.2" cy="140.7" r=".3" fill="#f0f"/>
<circle cx="261.2" cy="140.7" r=".3" fill="none" stroke="#f0f" stroke-width=".14"/>
<circle cx="248.2" cy="140.7" r=".3" fill="#f0f"/>
<circle cx="248.2" cy="140.7" r=".3" fill="none" stroke="#f0f" stroke-width=".14"/>
<circle cx="228.7" cy="72.4" r=".31" fill="#f0f"/>
<circle cx="228.7" cy="72.4" r=".31" fill="none" stroke="#f0f" stroke-width=".14"/>
<circle cx="210.9" cy="57.8" r=".3" fill="#f0f"/>
<circle cx="210.9" cy="57.8" r=".3" fill="none" stroke="#f0f" stroke-width=".14"/>
<circle cx="155.6" cy="59.4" r=".3" fill="#f0f"/>
<circle cx="155.6" cy="59.4" r=".3" fill="none" stroke="#f0f" stroke-width=".14"/>
<circle cx="149.1" cy="59.4" r=".31" fill="#f0f"/>
<circle cx="149.1" cy="59.4" r=".31" fill="none" stroke="#f0f" stroke-width=".14"/>
<circle cx="163.7" cy="59.4" r=".3" fill="#f0f"/>
<circle cx="163.7" cy="59.4" r=".3" fill="none" stroke="#f0f" stroke-width=".14"/>
<circle cx="155.6" cy="70.8" r=".3" fill="#f0f"/>
<circle cx="155.6" cy="70.8" r=".3" fill="none" stroke="#f0f" stroke-width=".14"/>
<circle cx="210.9" cy="72.4" r=".31" fill="#f0f"/>
<circle cx="210.9" cy="72.4" r=".31" fill="none" stroke="#f0f" stroke-width=".14"/>
<circle cx="220.6" cy="72.4" r=".31" fill="#f0f"/>
<circle cx="220.6" cy="72.4" r=".31" fill="none" stroke="#f0f" stroke-width=".14"/>
<circle cx="215.7" cy="72.4" r=".31" fill="#f0f"/>
<circle cx="215.7" cy="72.4" r=".31" fill="none" stroke="#f0f" stroke-width=".14"/>
<circle cx="228.7" cy="57.8" r=".3" fill="#f0f"/>
<circle cx="228.7" cy="57.8" r=".3" fill="none" stroke="#f0f" stroke-width=".14"/>
<circle cx="206" cy="72.4" r=".32" fill="#f0f"/>
<circle cx="206" cy="72.4" r=".32" fill="none" stroke="#f0f" stroke-width=".14"/>
<circle cx="201.1" cy="72.4" r=".31" fill="#f0f"/>
<circle cx="201.1" cy="72.4" r=".31" fill="none" stroke="#f0f" stroke-width=".14"/>
<circle cx="220.6" cy="57.8" r=".3" fill="#f0f"/>
<circle cx="220.6" cy="57.8" r=".3" fill="none" stroke="#f0f" stroke-width=".14"/>
<circle cx="215.7" cy="57.8" r=".3" fill="#f0f"/>
<circle cx="215.7" cy="57.8" r=".3" fill="none" stroke="#f0f" stroke-width=".14"/>
<circle cx="162.1" cy="59.4" r=".3" fill="#f0f"/>
<circle cx="162.1" cy="59.4" r=".3" fill="none" stroke="#f0f" stroke-width=".14"/>
<circle cx="145.8" cy="28.5" r=".3" fill="#f0f"/>
<circle cx="145.8" cy="28.5" r=".3" fill="none" stroke="#f0f" stroke-width=".14"/>
<circle cx="201.1" cy="67.5" r=".3" fill="#f0f"/>
<circle cx="201.1" cy="67.5" r=".3" fill="none" stroke="#f0f" stroke-width=".14"/>
<circle cx="201.1" cy="65.9" r=".3" fill="#f0f"/>
<circle cx="201.1" cy="65.9" r=".3" fill="none" stroke="#f0f" stroke-width=".14"/>
<circle cx="206" cy="57.8" r=".31" fill="#f0f"/>
<circle cx="206" cy="57.8" r=".31" fill="none" stroke="#f0f" stroke-width=".14"/>
<circle cx="201.1" cy="57.8" r=".3" fill="#f0f"/>
<circle cx="201.1" cy="57.8" r=".3" fill="none" stroke="#f0f" stroke-width=".14"/>
<circle cx="201.1" cy="56.1" r=".31" fill="#f0f"/>
<circle cx="201.1" cy="56.1" r=".31" fill="none" stroke="#f0f" stroke-width=".14"/>
<circle cx="201.1" cy="54.5" r=".3" fill="#f0f"/>
<circle cx="201.1" cy="54.5" r=".3" fill="none" stroke="#f0f" stroke-width=".14"/>
<circle cx="168.6" cy="57.8" r=".3" fill="#f0f"/>
<circle cx="168.6" cy="57.8" r=".3" fill="none" stroke="#f0f" stroke-width=".14"/>
<circle cx="134.5" cy="152.1" r=".3" fill="#f0f"/>
<circle cx="134.5" cy="152.1" r=".3" fill="none" stroke="#f0f" stroke-width=".14"/>
<circle cx="137.7" cy="152.1" r=".3" fill="#f0f"/>
<circle cx="137.7" cy="152.1" r=".3" fill="none" stroke="#f0f" stroke-width=".14"/>
<circle cx="111.7" cy="152.1" r=".3" fill="#f0f"/>
<circle cx="111.7" cy="152.1" r=".3" fill="none" stroke="#f0f" stroke-width=".14"/>
<circle cx="95.4" cy="152.1" r=".3" fill="#f0f"/>
<circle cx="95.4" cy="152.1" r=".3" fill="none" stroke="#f0f" stroke-width=".14"/>
<circle cx="77.6" cy="143.9" r=".3" fill="#f0f"/>
<circle cx="77.6" cy="143.9" r=".3" fill="none" stroke="#f0f" stroke-width=".14"/>
<circle cx="84.1" cy="158.6" r=".31" fill="#f0f"/>
<circle cx="84.1" cy="158.6" r=".31" fill="none" stroke="#f0f" stroke-width=".14"/>
<circle cx="105.2" cy="28.5" r=".3" fill="#f0f"/>
<circle cx="105.2" cy="28.5" r=".3" fill="none" stroke="#f0f" stroke-width=".14"/>
<circle cx="74.3" cy="28.5" r=".3" fill="#f0f"/>
<circle cx="74.3" cy="28.5" r=".3" fill="none" stroke="#f0f" stroke-width=".14"/>
<text font-size="3.4" x="219.5" y="178">EFM32 Zero Gecko Starter Kit</text>
<g font-size="3.1">
<text x="45.9" y="10.2">5</text>
<text x="99.6" y="10.2">4</text>
<text x="153.4" y="10.2">3</text>
<text x="207.1" y="10.2">2</text>
<text x="260.9" y="10.2">1</text>
<text x="19" y="34">D</text>
<text x="287.8" y="34">D</text>
<text x="19" y="81.4">C</text>
<text x="287.8" y="81.4">C</text>
<text x="19" y="128.9">B</text>
<text x="287.8" y="128.9">B</text>
<text x="19" y="176.4">A</text>
<text x="287.8" y="176.4">A</text>
<text x="45.9" y="200.2">5</text>
<text x="99.6" y="200.2">4</text>
<text x="153.4" y="200.2">3</text>
<text x="207.1" y="200.2">2</text>
<text x="260.9" y="200.2">1</text>
</g>
<g font-size="2.6">
<text x="183.2" y="123.3">High Frequency Clock</text>
<text x="238.5" y="123.3">Low Frequency Clock</text>
<text x="185.7" y="168.9">Target MCU Interface</text>
<text x="219.5" y="186.1">EFM32 Power &amp; USB</text>
<text x="219.5" y="192.4">BRD2010A</text>
</g>
<g font-size="2.1">
<text x="218" y="172.4">Schematic Title</text>
<text x="218.2" y="182.1">Page Title</text>
<text x="276.4" y="192.2">B01</text>
</g>
<g font-size="1.9">
<text x="187.5" y="188.5">ANB</text>
<text x="203.5" y="188.6">JNO</text>
<text x="217.4" y="189.5">Document number</text>
</g>
<g font-size="1.8">
<text x="186.5" y="192.5">A3</text>
<text x="191.3" y="192.7">&lt;Cage Code&gt;</text>
</g>
<g font-size="1.5">
<text x="77.3" y="46.1">1</text>
<text x="88.5" y="46.1">2</text>
<text x="172.3" y="44.4">16</text>
<text x="195.7" y="44.4">29</text>
<text x="77.3" y="49.3">3</text>
<text x="88.5" y="49.3">4</text>
<text x="195.7" y="50.9">28</text>
<text x="130.9" y="59.1">1</text>
<text x="138.9" y="59.1">2</text>
<text x="172.3" y="55.8">23</text>
<text x="172.3" y="57.4">19</text>
<text x="195.7" y="54.2">4</text>
<text x="195.7" y="55.8">22</text>
<text x="195.7" y="57.4">43</text>
<text x="195.7" y="63.9">5</text>
<text x="195.7" y="65.5">18</text>
<text x="195.7" y="67.2">44</text>
<text x="195.9" y="140.3">1</text>
<text x="202.3" y="140.3">3</text>
<text x="251.2" y="140.3">2</text>
<text x="257.5" y="140.3">1</text>
<text x="69.1" y="150.1">1</text>
<text x="69.1" y="151.7">2</text>
<text x="69.1" y="153.3">3</text>
<text x="78.7" y="150.1">4</text>
<text x="78.7" y="151.7">5</text>
<text x="78.7" y="153.3">6</text>
<text x="100" y="151.7">1</text>
<text x="100" y="153.3">3</text>
<text x="108" y="151.7">2</text>
<text x="108" y="153.3">4</text>
<text x="119.5" y="151.7">3</text>
<text x="125.9" y="151.7">2</text>
<text x="83.7" y="160.7" transform="rotate(-90 83.7 160.7)">1</text>
<text x="124.3" y="157.3" transform="rotate(-90 124.3 157.3)">1</text>
<text x="83.7" y="168.7" transform="rotate(-90 83.7 168.7)">2</text>
</g>
<g font-size="1.5" fill="#004080">
<text x="175.9" y="45.5">RESET</text>
<text x="185.8" y="45.5">DECOUPLE</text>
<text x="185.7" y="52">VDD_DREG</text>
<text x="175.9" y="56.9">AVDD_0</text>
<text x="175.9" y="58.5">AVDD_1</text>
<text x="187.6" y="55.2">IOVDD_0</text>
<text x="187.6" y="56.9">IOVDD_3</text>
<text x="187.6" y="58.5">IOVDD_5</text>
<text x="190.9" y="65">VSS</text>
<text x="190.9" y="66.6">VSS</text>
<text x="190.9" y="68.2">VSS</text>
</g>
<g font-size="1.4" fill="#000080">
<text x="144.2" y="21.8">TP400</text>
<text x="176.2" y="38.7">U1D</text>
<text x="176.2" y="40.6">EFM32ZG222F32</text>
<text x="64.6" y="44.5">R401</text>
<text x="64.6" y="46.1">100R</text>
<text x="79.2" y="42.9">SW400</text>
<text x="207.6" y="46.1">C400</text>
<text x="97.1" y="51">C403</text>
<text x="162.1" y="52.7">TP401</text>
<text x="207.6" y="49.4">1U</text>
<text x="97.1" y="54.3">100N</text>
<text x="132.8" y="54.3">L400</text>
<text x="132.8" y="55.9">CBF102WB</text>
<text x="142.6" y="57.5">R403</text>
<text x="142.6" y="62.4">1R</text>
<text x="150.7" y="64">C404</text>
<text x="157.2" y="64">C405</text>
<text x="163.7" y="64">C406</text>
<text x="202.3" y="62.4">C408</text>
<text x="207.1" y="62.4">C409</text>
<text x="212" y="62.4">C410</text>
<text x="216.9" y="62.4">C411</text>
<text x="225" y="62.4">C415</text>
<text x="150.7" y="67.3">10U</text>
<text x="157.2" y="67.3">10N</text>
<text x="163.7" y="67.3">10N</text>
<text x="206.2" y="68.9">100N</text>
<text x="211" y="68.9">100N</text>
<text x="215.9" y="68.9">100N</text>
<text x="220.8" y="68.9">100N</text>
<text x="230.4" y="68.9">10U</text>
<text x="75.9" y="138.8">TP709</text>
<text x="197.9" y="138">X400</text>
<text x="253.2" y="138">X401</text>
<text x="71.1" y="147.9">SW700</text>
<text x="101.9" y="144.7">R704</text>
<text x="101.9" y="147.9">0R</text>
<text x="132.2" y="145.8">TPJ703</text>
<text x="188.1" y="145.3">C417</text>
<text x="188.1" y="148.5">7P5</text>
<text x="197.1" y="144.7">24 MHz</text>
<text x="207.6" y="145.3">C418</text>
<text x="207.6" y="148.5">7P5</text>
<text x="243.4" y="145.3">C421</text>
<text x="243.4" y="148.5">18P</text>
<text x="251.7" y="144.7">32.768kHz</text>
<text x="262.9" y="145.3">C422</text>
<text x="262.9" y="148.5">18P</text>
<text x="101.9" y="150.2">P701</text>
<text x="126.3" y="155.1">Q703</text>
<text x="139.4" y="155.1">C706</text>
<text x="66.2" y="157.4">DPDT_SW_SMD</text>
<text x="88.9" y="158.3">TP704</text>
<text x="111.7" y="158.3">R750</text>
<text x="111.7" y="159.9">100R</text>
<text x="126.3" y="156.7">NTS210</text>
<text x="139.4" y="158.3">100N</text>
<text x="86.7" y="163.2">P700</text>
<text x="86.7" y="165.1">COIN_CELL</text>
<text x="126.3" y="163.2">R792</text>
<text x="126.3" y="164.8">1K</text>
</g>
<g font-size="1.4">
<text x="48.1" y="28.9">MCUDBG_#RESET</text>
<text x="125.1" y="52.7">VMCU</text>
<text x="227.5" y="52.7">VMCU</text>
<text x="57.9" y="54.4">GND</text>
<text x="93.7" y="59.3">GND</text>
<text x="204.4" y="54.4">GND</text>
<text x="154" y="80.4">GND</text>
<text x="199.5" y="78.8">GND</text>
<text x="227.1" y="78.8">GND</text>
<text x="26.4" y="144.4">AEM_VMCU_IN</text>
<text x="139.7" y="145.3">VMCU</text>
<text x="191.3" y="153.6">GND</text>
<text x="204.4" y="153.6">GND</text>
<text x="246.6" y="153.6">GND</text>
<text x="259.6" y="153.6">GND</text>
<text x="62.9" y="159.8">Layout note:</text>
<text x="62.9" y="161.2">Rotate such that</text>
<text x="96.9" y="161.7">GND</text>
<text x="103.6" y="156.7">NM</text>
<text x="62.9" y="162.6">the battery is used</text>
<text x="62.9" y="164.1">when switch is in</text>
<text x="62.9" y="165.5">the left position</text>
<text x="135.9" y="166.6">GND</text>
<text x="82.3" y="173.1">GND</text>
<text x="122.9" y="171.5">GND</text>
<text x="25.2" y="175.2">AEM_H_TDO_SWO</text>
<text x="185.8" y="186">Designed:</text>
<text x="202.1" y="186">Approved:</text>
<text x="185.7" y="190.7">Size</text>
<text x="190.5" y="190.7">BOM Doc No:</text>
<text x="276.1" y="189.2">Revision</text>
<text x="185.8" y="195.1">Design Created Date:</text>
<text x="187" y="197">Wednesday, December 03, 2008</text>
<text x="217.4" y="194.9">Sheet Created Date</text>
<text x="218.7" y="196.7">Wednesday, August 28, 2013</text>
<text x="246" y="194.9">Sheet Modified Date</text>
<text x="247.1" y="196.8">Friday, March 13, 2015</text>
<text x="276.1" y="194.7">Sheet</text>
<text x="277.2" y="196.5">6</text>
<text x="280.5" y="196.5">of</text>
<text x="283" y="196.5">10</text>
</g>
<g font-size="1.4" fill="#f00">
<text x="53.3" y="24">EFM_#RESET</text>
<text x="149.4" y="59.1">AVDDU1</text>
<text x="211.2" y="57.4">VDDU1</text>
<text x="214.1" y="131.3">HFXTAL_P</text>
<text x="214.5" y="128.2">HFXTAL_N</text>
<text x="269.4" y="129.7">LFXTAL_P</text>
<text x="269.7" y="126.6">LFXTAL_N</text>
</g>
<text font-size="1.4" fill="#00f" x="84.3" y="162.2" transform="rotate(90 84.3 162.2)">+</text>
</svg>
